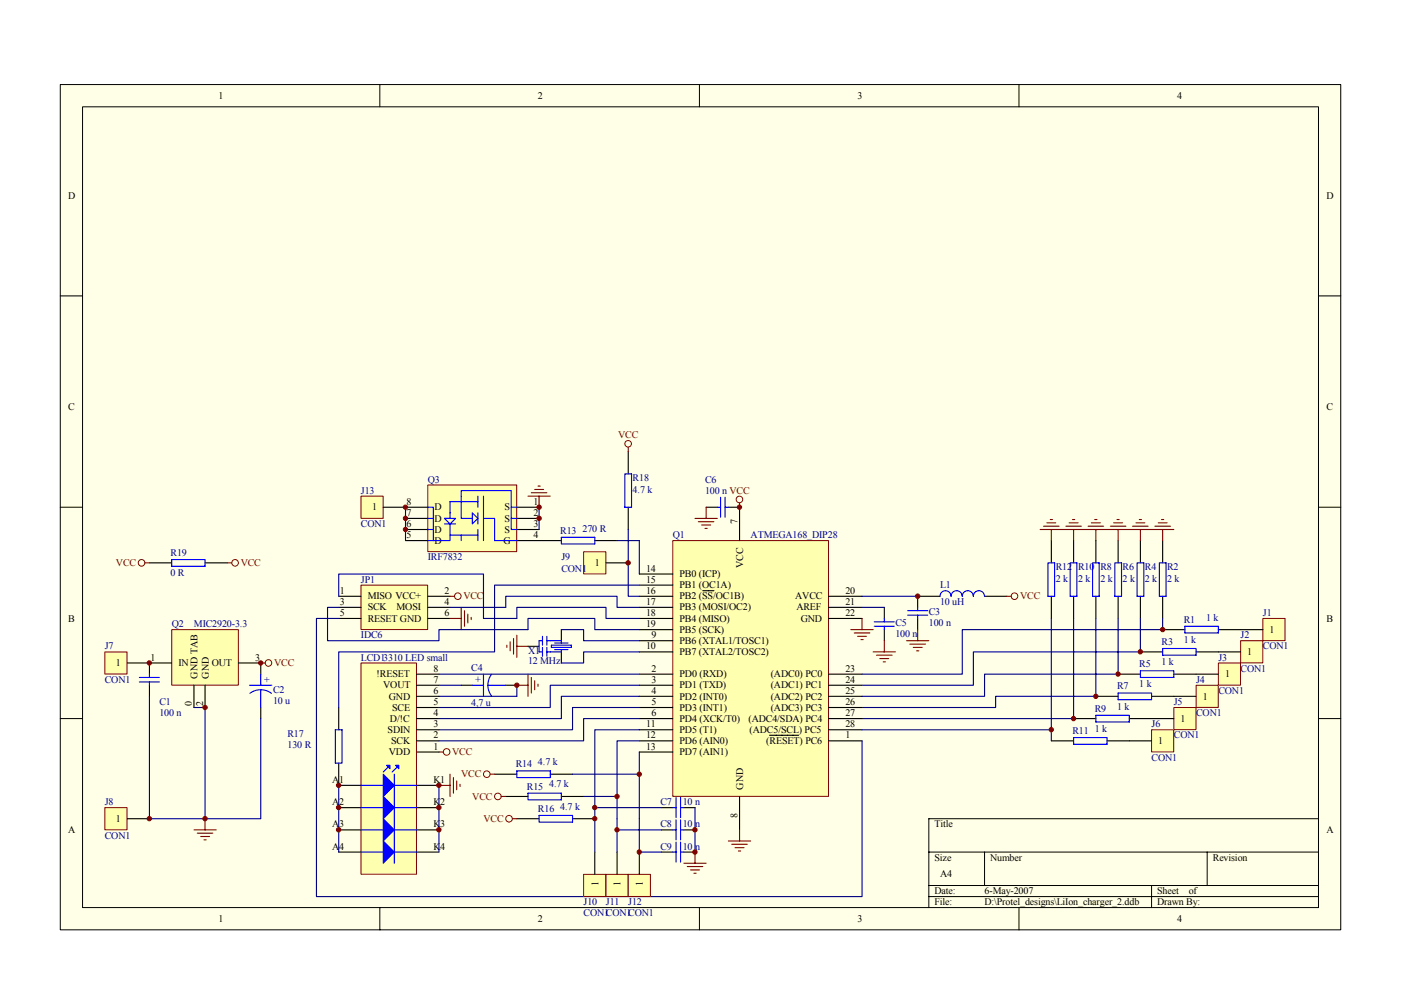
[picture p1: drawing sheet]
<svg xmlns="http://www.w3.org/2000/svg" width="297mm" height="210mm" viewBox="0 0 297 210" stroke-linecap="round" stroke-linejoin="round" font-family="sans-serif">
<path d="M12.8 17.9h271.5v179.2h-271.5z" fill="#ffffe8"/>
<g fill="none" stroke="#000" stroke-width=".21">
<path d="M12.8 17.9h271.5v179.2h-271.5zM80.5 17.9v4.7M148.3 17.9v4.7M216 17.9v4.7M17.5 22.6h262v169.8h-262zM12.8 62.7h4.7M279.6 62.7h4.7M12.8 107.5h4.7M279.6 107.5h4.7M12.8 152.4h4.7M279.6 152.4h4.7M279.6 173.6h-82.7v18.8"/>
<path d="M80.5 192.4v4.8M148.3 192.4v4.8M196.9 180.7h82.7M196.9 187.7h82.7M196.9 190.1h82.7M208.7 180.7v7M216 192.4v4.8M244.2 187.7v4.7M255.9 180.7v7"/>
</g>
<path d="M237.1 114.6v4.7M241.8 114.6v4.7M246.5 114.6v4.7M237.1 126.4v4.7M241.8 126.4v4.7M246.5 126.4v4.7M222.9 157.1h4.7M227.6 152.4h4.7M232.3 147.6h4.8M234.7 157.1h4.7M239.4 152.4h4.8M244.2 147.6h4.7" fill="none" stroke="#000" stroke-width=".24"/>
<path d="M236.4 119.3h1.4v7.1h-1.4zM241.1 119.3h1.4v7.1h-1.4zM245.8 119.3h1.4v7.1h-1.4zM227.6 156.4h7.1v1.4h-7.1zM232.3 151.7h7.1v1.4h-7.1zM237.1 146.9h7.1v1.5h-7.1z" fill="none" stroke="#00f" stroke-width=".24"/>
<path d="M248.9 150h4.7v4.7h-4.7z" fill="#ffffb0"/>
<path d="M248.9 150h4.7v4.7h-4.7z" fill="none" stroke="#800000" stroke-width=".21"/>
<path d="M244.2 152.4h4.7" fill="none" stroke="#000" stroke-width=".24"/>
<path d="M263.1 135.9h4.6v4.6h-4.6z" fill="#ffffb0"/>
<path d="M263 135.8h4.7v4.7h-4.7z" fill="none" stroke="#800000" stroke-width=".21"/>
<path d="M258.3 138.2h4.7" fill="none" stroke="#000" stroke-width=".24"/>
<path d="M267.8 131.1h4.7v4.7h-4.7z" fill="#ffffb0"/>
<path d="M267.8 131.1h4.7v4.7h-4.7z" fill="none" stroke="#800000" stroke-width=".21"/>
<path d="M263 133.5h4.8" fill="none" stroke="#000" stroke-width=".24"/>
<g fill="none" stroke="#800000" stroke-width=".24">
<path d="M225.3 112.3h4.7M226 111.6h3.3M226.7 110.8h1.9M227.4 110.2h.5M227.6 112.3v2.3M234.7 112.3h4.7M235.4 111.6h3.3M236.1 110.8h1.9M236.8 110.2h.5M237.1 112.3v2.3M244.2 112.3h4.7M244.9 111.6h3.3"/>
<path d="M245.6 110.8h1.9M246.3 110.2h.4M246.5 112.3v2.3"/>
</g>
<path d="M253.6 145.3h4.7v4.7h-4.7z" fill="#ffffb0"/>
<g fill="none" stroke="#800000" stroke-width=".21">
<path d="M253.6 145.3h4.7v4.7h-4.7z"/>
<circle cx="56.9" cy="140.6" r=".69"/>
</g>
<path d="M227.6 114.6v4.7M232.3 114.6v4.7M227.6 126.4v4.7M232.3 126.4v4.7M31.7 140.6v2.3M31.7 145.3v2.3M55.3 140.6v2.3M55.3 150v2.4M248.9 147.6h4.7" fill="none" stroke="#000" stroke-width=".24"/>
<path d="M230 112.3h4.7M230.7 111.6h3.3M231.4 110.8h1.9M232.1 110.2h.5M232.3 112.3v2.3M55.3 140.6h.9M41.1 176h4.7M41.8 176.7h3.3M42.5 177.4h1.9M43.2 178.1h.5M43.5 173.6v2.4" fill="none" stroke="#800000" stroke-width=".24"/>
<path d="M31.7 147.6v26h11.8v-23.6" fill="none" stroke="#000080" stroke-width=".24"/>
<path d="M226.9 119.3h1.4v7.1h-1.4zM231.6 119.3h1.4v7.1h-1.4zM29.5 144.6h4.3M29.5 143.6h4.3M31.7 142.9v.7M31.7 144.6v.7M52.9 145.3h4.7M53 147a3.8 3.8 0 0 1 4.5 0M55.3 142.9v2.4M55.3 146.2v3.8" fill="none" stroke="#00f" stroke-width=".24"/>
<path d="M258.3 140.6h4.7v4.7h-4.7z" fill="#ffffb0"/>
<path d="M258.3 140.6h4.7v4.7h-4.7z" fill="none" stroke="#800000" stroke-width=".21"/>
<path d="M241.8 138.2h4.7M246.5 133.5h4.7M253.6 138.2h4.7M258.3 133.5h4.7M237.1 142.9h4.7M248.9 142.9h9.4" fill="none" stroke="#000" stroke-width=".24"/>
<path d="M246.5 137.5h7.1v1.4h-7.1zM251.2 132.8h7.1v1.4h-7.1zM241.8 142.2h7.1v1.4h-7.1z" fill="none" stroke="#00f" stroke-width=".24"/>
<path d="M22.2 171.3h4.7v4.6h-4.7z" fill="#ffffb0"/>
<path d="M22.2 171.2h4.7v4.7h-4.7z" fill="none" stroke="#800000" stroke-width=".21"/>
<path d="M27 173.6h4.7" fill="none" stroke="#000" stroke-width=".24"/>
<path d="M22.2 138.2h4.7v4.7h-4.7z" fill="#ffffb0"/>
<g fill="none" stroke="#800000" stroke-width=".21">
<path d="M22.2 138.2h4.7v4.7h-4.7z"/>
<circle cx="94.7" cy="159.4" r=".7"/>
</g>
<path d="M27 140.6h4.7M71.8 150v4.7M97.8 145.3h2.3M107.2 145.3h2.4M71.8 161.8v4.7" fill="none" stroke="#000" stroke-width=".24"/>
<g fill="none" stroke="#800000" stroke-width=".24">
<path d="M239.4 112.3h4.8M240.1 111.6h3.3M240.9 110.8h1.8M241.6 110.2h.4M241.8 112.3v2.3M93.1 159.4h.9M109.6 145.3h2.3M111.9 142.9v4.7M112.6 143.6v3.3M113.4 144.3v1.9M114.1 145.1v.4M93.1 166.5h2.3"/>
<path d="M95.4 164.1v4.8M96.1 164.9v3.3M96.8 165.6v1.8M97.5 166.3v.5"/>
</g>
<path d="M71.1 154.7h1.4v7.1h-1.4zM100.1 145.3h2.4M102.5 142.9v4.7M103.4 145.3h3.8M104.2 143a3.8 3.8 0 0 0 0 4.6" fill="none" stroke="#00f" stroke-width=".24"/>
<path d="M227.6 131.1v21.3h-44.8M232.3 131.1v16.5h-21.2v2.4h-28.3M237.1 131.1v11.8h-28.4v4.7h-25.9M241.8 131.1v7.1h-35.4v7.1h-23.6M246.5 131.1v2.4h-42.5v9.4h-21.2M93.1 145.3h4.7M109.6 145.3v2.3h-16.5" fill="none" stroke="#000080" stroke-width=".24"/>
<path d="M76.6 140.6h11.7v44.8h-11.7z" fill="#ffffb0"/>
<path d="M76.5 140.6h11.8v44.8h-11.8z" fill="none" stroke="#800000" stroke-width=".21"/>
<g fill="none" stroke="#000" stroke-width=".24">
<path d="M222.9 114.6v4.7M222.9 126.4v4.7M88.3 142.9h4.8M88.3 145.3h4.8M88.3 147.6h4.8M88.3 150h4.8M88.3 152.4h4.8M88.3 154.7h4.8M88.3 157.1h4.8M88.3 159.4h4.8M71.8 166.5h4.7M71.8 171.2h4.7"/>
<path d="M71.8 176h4.7M88.3 166.5h4.8M88.3 171.2h4.8M88.3 176h4.8M71.8 180.7h4.7M88.3 180.7h4.8"/>
</g>
<g fill="#00f" stroke="#00f" stroke-width=".21">
<path d="M81.3 164.1l2.3 2.4-2.3 2.4z" fill-rule="evenodd"/>
<path d="M81.3 168.9l2.3 2.3-2.3 2.4z" fill-rule="evenodd"/>
<path d="M81.3 173.6l2.3 2.4-2.3 2.3z" fill-rule="evenodd"/>
<path d="M81.3 178.3l2.3 2.4-2.3 2.3z" fill-rule="evenodd"/>
</g>
<path d="M222.2 119.3h1.4v7.1h-1.4zM76.5 166.5h11.8M76.5 171.2h11.8M76.5 176h11.8M82.2 162.8l-.9 .9M83.6 164.1v18.9M84.1 162.8l-1 .9M76.5 180.7h11.8" fill="none" stroke="#00f" stroke-width=".24"/>
<g fill="#00f" stroke="#00f" stroke-width=".24">
<path d="M83.9 162.3h.7v.7z"/>
<path d="M82 162.3h.7v.7z"/>
</g>
<path d="M71.8 166.5v14.2M93.1 166.5v14.2" fill="none" stroke="#000080" stroke-width=".24"/>
<path d="M36.4 133.5h14.1v11.8h-14.1z" fill="#ffffb0"/>
<path d="M36.4 133.5h14.1v11.8h-14.1z" fill="none" stroke="#800000" stroke-width=".21"/>
<path d="M31.7 140.6h4.7M41.1 145.3v4.7M43.5 145.3v4.7M50.6 140.6h4.7" fill="none" stroke="#000" stroke-width=".24"/>
<path d="M41.1 150h2.4M55.3 152.4v21.2h-11.8" fill="none" stroke="#000080" stroke-width=".24"/>
<path d="M142.7 114.6h33v54.2h-33z" fill="#ffffb0"/>
<path d="M142.6 114.6h33.1v54.2h-33.1z" fill="none" stroke="#800000" stroke-width=".21"/>
<g fill="none" stroke="#000" stroke-width=".24">
<path d="M156.8 107.5v7.1M135.5 135.8h7.1M135.5 138.2h7.1M135.5 121.7h7.1M135.5 124.1h7.1M135.5 126.4h7.1M135.5 128.8h7.1M135.5 131.1h7.1M135.5 133.5h7.1M149 125.2h2.4M175.7 126.4h7.1M175.7 128.8h7.1"/>
<path d="M175.7 131.1h7.1M135.5 157.1h7.1M135.5 142.9h7.1M135.5 145.3h7.1M135.5 147.6h7.1M135.5 150h7.1M135.5 152.4h7.1M135.5 154.7h7.1M135.5 159.4h7.1M163.2 155.9h6.1M175.7 157.1h7.1M175.7 142.9h7.1"/>
<path d="M175.7 145.3h7.1M175.7 147.6h7.1M175.7 150h7.1M175.7 152.4h7.1M175.7 154.7h7.1M156.8 168.9v7.1"/>
</g>
<path d="M76.6 124.1h14.1v9.4h-14.1z" fill="#ffffb0"/>
<g fill="none" stroke="#800000" stroke-width=".21">
<path d="M76.5 124.1h14.2v9.4h-14.2z"/>
<circle cx="97.1" cy="126.4" r=".7"/>
<circle cx="215.1" cy="126.4" r=".7"/>
</g>
<path d="M71.8 126.4h4.7M71.8 128.8h4.7M71.8 131.1h4.7M90.7 126.4h4.7M90.7 128.8h4.7M90.7 131.1h4.7M194.6 131.1v2.4M199.3 126.4h-4.7v2.4M208.7 126.4h4.8" fill="none" stroke="#000" stroke-width=".24"/>
<g fill="none" stroke="#800000" stroke-width=".24">
<path d="M95.4 131.1h2.4M95.4 126.4h1M97.8 128.8v4.7M98.5 129.5v3.3M99.2 130.2v1.9M99.9 130.9v.5M180.4 133.5h4.7M181.1 134.2h3.3M181.8 134.9h1.9M182.5 135.6h.5M182.8 131.1v2.4M192.2 135.8h4.7"/>
<path d="M192.9 136.6h3.3M193.6 137.3h1.9M194.3 138h.5M194.6 133.5v2.3M213.5 126.4h.9"/>
</g>
<path d="M192.4 130.4h4.3M192.4 129.5h4.3M194.6 128.8v.7M194.6 130.4v.7M199.3 126.4a1.16 1.16 0 0 1 1.2-1.2 1.16 1.16 0 0 1 1.1 1.2 1.19 1.19 0 0 1 1.2-1.2 1.19 1.19 0 0 1 1.2 1.2 1.17 1.17 0 0 1 1.2-1.2 1.17 1.17 0 0 1 1.2 1.2 1.19 1.19 0 0 1 1.1-1.2 1.19 1.19 0 0 1 1.2 1.2" fill="none" stroke="#00f" stroke-width=".24"/>
<path d="M244.2 154.7h4.7v4.7h-4.7z" fill="#ffffb0"/>
<path d="M244.2 154.7h4.7v4.7h-4.7z" fill="none" stroke="#800000" stroke-width=".21"/>
<path d="M187.5 128.8v2.3M187.5 133.5v2.3M239.4 157.1h4.8" fill="none" stroke="#000" stroke-width=".24"/>
<path d="M185.4 131.8h4.2M185.4 132.8h4.2M187.5 131.1v.7M187.5 132.8v.7" fill="none" stroke="#00f" stroke-width=".24"/>
<path d="M111.9 105.2h4.8M112.6 104.5h3.3M113.4 103.8h1.8M114.1 103.1h.4M114.3 105.2v2.3" fill="none" stroke="#800000" stroke-width=".24"/>
<path d="M90.7 102.8h18.9v14.2h-18.9z" fill="#ffffb0"/>
<path d="M90.7 102.8h18.9v14.2h-18.9z" fill="none" stroke="#800000" stroke-width=".21"/>
<g fill="none" stroke="#00f" stroke-width=".24">
<path d="M90.7 107.5h1.2v7.1h3.5v-1.1M90.7 109.9h1.2M90.7 112.3h1.2M90.7 114.6h1.2M94.2 111.1h2.4M94.2 109.9l1.2 1.2M95.4 111.1v2.4h2.4M100.1 109.9v-1.2l1.2 1.2-1.2 1.2v-1.2h-2.3v-5.9h10.6v8.3h1.2M101.3 113.5h-3.5v1.1M101.3 106.4h-5.9v3.5h-1.2h2.4l-1.2 1.2M101.3 105.2v2.3M101.3 108.7v2.4"/>
<path d="M101.3 112.3v2.3M102.5 109.9h2.4v4.7h4.7M102.5 105.2v9.4M108.4 109.9h1.2M108.4 107.5h1.2M119 113.9h7.1v1.4h-7.1z"/>
</g>
<path d="M86 114.6h4.7M86 112.3h4.7M86 109.9h4.7M86 107.5h4.7M109.6 114.6h9.4M109.6 112.3h4.7M109.6 109.9h4.7M109.6 107.5h4.7M126.1 114.6h4.7" fill="none" stroke="#000" stroke-width=".24"/>
<path d="M114.3 107.5v4.8" fill="none" stroke="#000080" stroke-width=".24"/>
<path d="M76.6 105.2h4.6v4.7h-4.6z" fill="#ffffb0"/>
<g fill="none" stroke="#800000" stroke-width=".21">
<path d="M76.5 105.2h4.7v4.7h-4.7z"/>
<circle cx="156.8" cy="105.9" r=".7"/>
</g>
<path d="M81.3 107.5h4.7M149.7 107.5h2.4M154.4 107.5h2.4" fill="none" stroke="#000" stroke-width=".24"/>
<g fill="none" stroke="#000080" stroke-width=".24">
<path d="M86 107.5v7.1M135.5 114.6v7.1M71.8 128.8h-2.4v7h23.7v-2.3h18.8M71.8 126.4v-4.7h30.7v9.4h7.1M71.8 131.1h-4.7v59h115.7v-33M95.4 128.8h11.8M135.5 124.1h-30.6v14.1h-33.1v11.8M182.8 128.8h4.7M182.8 126.4h11.8M222.9 131.1v26M93.1 142.9h42.4M135.5 145.3h-18.8v4.7h-23.6"/>
<path d="M135.5 147.6h-16.5v4.8h-25.9M135.5 150h-14.1v4.7h-28.3M135.5 152.4h-11.8v4.7h-30.6M182.8 154.7h40.1"/>
</g>
<g fill="none" stroke="#800000" stroke-width=".24">
<path d="M147.4 109.9h4.7M148.1 110.6h3.3M148.8 111.3h1.9M149.5 112h.4M149.7 107.5v2.4M156.8 106.6v.9M220.5 112.3h4.8M221.3 111.6h3.3M222 110.8h1.8M222.7 110.2h.4M222.9 112.3v2.3M185.1 138.2h4.7"/>
<path d="M185.8 138.9h3.3M186.5 139.6h1.9M187.5 135.8v2.4M187.3 140.3h.4M154.4 178.3h4.7M155.1 179h3.4M155.8 179.7h2M156.8 176v2.3M156.6 180.4h.4"/>
</g>
<g fill="#800000" stroke="#800000" stroke-width=".21">
<circle cx="232.3" cy="147.6" r=".46"/>
<circle cx="227.6" cy="152.4" r=".46"/>
<circle cx="237" cy="142.9" r=".46"/>
<circle cx="241.8" cy="138.2" r=".46"/>
<circle cx="246.5" cy="133.5" r=".46"/>
<circle cx="194.6" cy="126.4" r=".47"/>
<circle cx="222.9" cy="154.7" r=".46"/>
<circle cx="109.6" cy="145.3" r=".46"/>
<circle cx="93" cy="166.5" r=".46"/>
<circle cx="71.8" cy="166.5" r=".46"/>
<circle cx="93" cy="171.2" r=".47"/>
<circle cx="93" cy="175.9" r=".47"/>
<circle cx="71.8" cy="171.2" r=".47"/>
<circle cx="71.8" cy="175.9" r=".47"/>
</g>
<path d="M152.1 107.5h.7M152.8 105.4v4.3M153.7 107.5h.7M153.7 105.4v4.3" fill="none" stroke="#00f" stroke-width=".24"/>
<path d="M123.8 117h4.7v4.7h-4.7z" fill="#ffffb0"/>
<path d="M123.7 117h4.8v4.7h-4.8z" fill="none" stroke="#800000" stroke-width=".21"/>
<path d="M128.5 119.3h4.7" fill="none" stroke="#000" stroke-width=".24"/>
<path d="M123.8 185.4h4.7v4.7h-4.7z" fill="#ffffb0"/>
<path d="M123.7 185.4h4.8v4.7h-4.8z" fill="none" stroke="#800000" stroke-width=".21"/>
<path d="M126.1 180.7v4.7" fill="none" stroke="#000" stroke-width=".24"/>
<path d="M128.5 185.4h4.7v4.7h-4.7z" fill="#ffffb0"/>
<path d="M128.5 185.4h4.7v4.7h-4.7z" fill="none" stroke="#800000" stroke-width=".21"/>
<path d="M130.8 180.7v4.7" fill="none" stroke="#000" stroke-width=".24"/>
<path d="M133.2 185.4h4.7v4.7h-4.7z" fill="#ffffb0"/>
<g fill="none" stroke="#800000" stroke-width=".21">
<path d="M133.2 185.4h4.7v4.7h-4.7z"/>
<circle cx="133.2" cy="94.1" r=".7"/>
<circle cx="30" cy="119.3" r=".7"/>
<circle cx="49.8" cy="119.3" r=".7"/>
<circle cx="103.2" cy="164.1" r=".7"/>
<circle cx="105.6" cy="168.9" r=".7"/>
<circle cx="107.9" cy="173.6" r=".7"/>
</g>
<g fill="none" stroke="#000" stroke-width=".24">
<path d="M133.2 95.8v4.7M31.7 119.3h4.7M43.5 119.3h4.7M133.2 107.5v4.8M111.9 137h2.4M119 133.5v2.3M119 138.2v2.4M104.9 164.1h4.7M107.2 168.9h4.7M109.6 173.6h4.7M116.7 164.1h4.7M119 168.9h4.7"/>
<path d="M121.4 173.6h4.7M140.3 171.2h2.3M140.3 176h2.3M145 171.2h2.4M145 176h2.4M135.5 180.7v4.7M140.3 180.7h2.3M145 180.7h2.4"/>
</g>
<g fill="none" stroke="#00f" stroke-width=".24">
<path d="M36.4 118.6h7.1v1.5h-7.1zM132.5 100.5h1.4v7h-1.4zM115 135.8h-.7v2.4h.7M115 134.9v1.9M115 137.3v1.8M115.9 135.8h3.1v.5M115.9 134.9v1.9M115.9 137.3v1.8M116.9 136.8h4.3v.5h-4.3zM117.6 137.7h2.8M117.6 136.3h2.8M119 137.7v.5h-3.1"/>
<path d="M109.6 163.4h7.1v1.5h-7.1zM111.9 168.2h7.1v1.4h-7.1zM114.3 172.9h7.1v1.4h-7.1zM142.6 171.2h.7M142.6 176h.7M143.3 169.1v4.3M143.3 173.8v4.3M143.3 178.5v4.3M144.3 171.2h.7M144.3 169.1v4.3M144.3 173.8v4.3M144.3 178.5v4.3"/>
<path d="M144.3 176h.7M142.6 180.7h.7M144.3 180.7h.7"/>
</g>
<g fill="none" stroke="#000080" stroke-width=".24">
<path d="M130.8 114.6h4.7M133.2 112.3v14.1h2.3M107.2 128.8v-2.4h23.6v2.4h4.7M109.6 131.1v-2.3h18.9v2.3h7M111.9 133.5v-2.4h14.2v2.4h9.4M119 133.5h4.7v2.3h11.8M135.5 138.2h-11.8v2.4h-4.7M135.5 154.7h-9.4v26M135.5 157.1h-4.7v23.6M135.5 159.4v21.3h4.8M121.4 164.1h14.1M123.7 168.9h7.1"/>
<path d="M126.1 171.2h14.2M130.8 176h9.5M147.4 171.2v9.5"/>
</g>
<g fill="#800000" stroke="#800000" stroke-width=".21">
<circle cx="130.8" cy="168.9" r=".46"/>
<circle cx="135.5" cy="164.1" r=".46"/>
<circle cx="156.8" cy="107.5" r=".46"/>
<circle cx="55.3" cy="140.6" r=".46"/>
<circle cx="43.5" cy="173.6" r=".46"/>
<circle cx="43.5" cy="150" r=".46"/>
<circle cx="31.7" cy="140.6" r=".46"/>
<circle cx="31.7" cy="173.6" r=".46"/>
<circle cx="114.3" cy="107.5" r=".46"/>
<circle cx="86" cy="112.3" r=".46"/>
<circle cx="86" cy="109.9" r=".46"/>
<circle cx="86" cy="107.5" r=".46"/>
<circle cx="114.3" cy="109.9" r=".47"/>
<circle cx="133.2" cy="119.3" r=".47"/>
<circle cx="126.1" cy="173.6" r=".46"/>
<circle cx="130.8" cy="175.9" r=".46"/>
<circle cx="135.5" cy="180.7" r=".46"/>
<circle cx="126.1" cy="171.2" r=".46"/>
<circle cx="147.3" cy="180.7" r=".47"/>
<circle cx="147.3" cy="175.9" r=".47"/>
</g>
<g fill="none" stroke="#800000" stroke-width=".24">
<path d="M133.2 94.8v1M30.7 119.3h1M48.2 119.3h.9M107.5 136.8v.5M108.2 136.1v1.9M108.9 135.4v3.3M109.6 134.7v4.7M109.6 137h2.3M103.9 164.1h1M106.3 168.9h.9M108.6 173.6h1M145 183h4.7"/>
<path d="M145.7 183.7h3.3M146.4 184.4h1.9M147.1 185.1h.5M147.4 180.7v2.3"/>
</g>
<g font-size="2.1">
<text x="46.3" y="21">1</text>
<text x="114.1" y="21">2</text>
<text x="181.8" y="21">3</text>
<text x="249.6" y="21">4</text>
<text x="14.4" y="42.2">D</text>
<text x="281.2" y="42.2">D</text>
<text x="14.4" y="87">C</text>
<text x="281.2" y="87">C</text>
<text x="86.2" y="107">8</text>
<text x="113.1" y="107">1</text>
<text x="78.9" y="108.2">1</text>
<text x="86.2" y="111.8">6</text>
<text x="86.2" y="109.4">7</text>
<text x="92.1" y="112.9">D</text>
<text x="92.1" y="110.6">D</text>
<text x="92.1" y="108.2">D</text>
<text x="107" y="108.2">S</text>
<text x="107" y="110.6">S</text>
<text x="107" y="112.9">S</text>
<text x="113.1" y="109.4">2</text>
<text x="113.1" y="111.8">3</text>
<text x="156.4" y="111.1" transform="rotate(-90 156.4 111.1)">7</text>
<text x="86.2" y="114.1">5</text>
<text x="92.1" y="115.3">D</text>
<text x="106.7" y="115.3">G</text>
<text x="113.1" y="114.1">4</text>
<text x="72" y="125.9">1</text>
<text x="94.2" y="125.9">2</text>
<text x="126.1" y="120">1</text>
<text x="137" y="121.2">14</text>
<text x="137" y="123.5">15</text>
<text x="137" y="125.9">16</text>
<text x="144.1" y="122.4">PB0 (ICP)</text>
<text x="144.1" y="124.7">PB1 (OC1A)</text>
<text x="157.6" y="120.5" transform="rotate(-90 157.6 120.5)">VCC</text>
<text x="179.2" y="125.9">20</text>
<text x="14.4" y="131.8">B</text>
<text x="72" y="128.3">3</text>
<text x="72" y="130.6">5</text>
<text x="78" y="127.1">MISO VCC+</text>
<text x="78" y="129.4">SCK</text>
<text x="78" y="131.8">RESET GND</text>
<text x="84.1" y="129.4">MOSI</text>
<text x="94.2" y="128.3">4</text>
<text x="94.2" y="130.6">6</text>
<text x="137" y="128.3">17</text>
<text x="137" y="130.6">18</text>
<text x="144.1" y="127.1">PB2 (SS/OC1B)</text>
<text x="144.1" y="129.4">PB3 (MOSI/OC2)</text>
<text x="144.1" y="131.8">PB4 (MISO)</text>
<text x="168.6" y="127.1">AVCC</text>
<text x="168.8" y="129.4">AREF</text>
<text x="169.8" y="131.8">GND</text>
<text x="179.2" y="128.3">21</text>
<text x="179.2" y="130.6">22</text>
<text x="281.2" y="131.8">B</text>
<text x="137" y="137.7">10</text>
<text x="137" y="133">19</text>
<text x="138.2" y="135.3">9</text>
<text x="144.1" y="136.5">PB6 (XTAL1/TOSC1)</text>
<text x="144.1" y="134.2">PB5 (SCK)</text>
<text x="269.2" y="134.2">1</text>
<text x="24.6" y="141.2">1</text>
<text x="31.9" y="140.1">1</text>
<text x="37.8" y="141.2">IN</text>
<text x="41.9" y="143.9" transform="rotate(-90 41.9 143.9)">GND TAB</text>
<text x="44.3" y="143.9" transform="rotate(-90 44.3 143.9)">GND</text>
<text x="44.9" y="141.2">OUT</text>
<text x="54.1" y="140.1">3</text>
<text x="79.8" y="143.6">!RESET</text>
<text x="91.9" y="142.4">8</text>
<text x="138.2" y="142.4">2</text>
<text x="144.1" y="143.6">PD0 (RXD)</text>
<text x="144.1" y="138.9">PB7 (XTAL2/TOSC2)</text>
<text x="163.4" y="143.6">(ADC0) PC0</text>
<text x="179.2" y="142.4">23</text>
<text x="259.7" y="143.6">1</text>
<text x="264.5" y="138.9">1</text>
<text x="40.7" y="149.8" transform="rotate(-90 40.7 149.8)">0</text>
<text x="43.1" y="149.8" transform="rotate(-90 43.1 149.8)">2</text>
<text x="81.3" y="145.9">VOUT</text>
<text x="82.4" y="148.3">GND</text>
<text x="91.9" y="147.1">6</text>
<text x="91.9" y="144.8">7</text>
<text x="91.9" y="149.5">5</text>
<text x="138.2" y="144.8">3</text>
<text x="138.2" y="147.1">4</text>
<text x="138.2" y="149.5">5</text>
<text x="144.1" y="145.9">PD1 (TXD)</text>
<text x="144.1" y="148.3">PD2 (INT0)</text>
<text x="163.4" y="145.9">(ADC1) PC1</text>
<text x="163.4" y="148.3">(ADC2) PC2</text>
<text x="179.2" y="144.8">24</text>
<text x="179.2" y="147.1">25</text>
<text x="179.2" y="149.5">26</text>
<text x="255" y="148.3">1</text>
<text x="82.2" y="155.4">SDIN</text>
<text x="82.7" y="153">D/!C</text>
<text x="83.1" y="150.7">SCE</text>
<text x="91.9" y="151.8">4</text>
<text x="91.9" y="154.2">3</text>
<text x="137" y="154.2">11</text>
<text x="138.2" y="151.8">6</text>
<text x="144.1" y="150.7">PD3 (INT1)</text>
<text x="144.1" y="153">PD4 (XCK/T0)</text>
<text x="144.1" y="155.4">PD5 (T1)</text>
<text x="158.7" y="153">(ADC4/SDA) PC4</text>
<text x="158.9" y="155.4">(ADC5/SCL) PC5</text>
<text x="163.4" y="150.7">(ADC3) PC3</text>
<text x="179.2" y="154.2">28</text>
<text x="179.2" y="151.8">27</text>
<text x="250.3" y="153">1</text>
<text x="82.4" y="160.1">VDD</text>
<text x="82.9" y="157.7">SCK</text>
<text x="91.9" y="158.9">1</text>
<text x="91.9" y="156.6">2</text>
<text x="137" y="156.6">12</text>
<text x="137" y="158.9">13</text>
<text x="144.1" y="157.7">PD6 (AIN0)</text>
<text x="144.1" y="160.1">PD7 (AIN1)</text>
<text x="162.5" y="157.7">(RESET) PC6</text>
<text x="179.2" y="156.6">1</text>
<text x="245.6" y="157.7">1</text>
<text x="70.4" y="166">A1</text>
<text x="91.9" y="166">K1</text>
<text x="157.6" y="167.4" transform="rotate(-90 157.6 167.4)">GND</text>
<text x="70.4" y="170.7">A2</text>
<text x="91.9" y="170.7">K2</text>
<text x="156.4" y="173.4" transform="rotate(-90 156.4 173.4)">8</text>
<text x="14.4" y="176.6">A</text>
<text x="24.6" y="174.2">1</text>
<text x="70.4" y="175.4">A3</text>
<text x="91.9" y="175.4">K3</text>
<text x="198.1" y="175.4">Title</text>
<text x="281.2" y="176.6">A</text>
<text x="70.4" y="180.1">A4</text>
<text x="91.9" y="180.1">K4</text>
<text x="198.1" y="182.5">Size</text>
<text x="209.9" y="182.5">Number</text>
<text x="257.1" y="182.5">Revision</text>
<text x="126.9" y="187.7" transform="rotate(-90 126.9 187.7)">1</text>
<text x="131.6" y="187.7" transform="rotate(-90 131.6 187.7)">1</text>
<text x="136.3" y="187.7" transform="rotate(-90 136.3 187.7)">1</text>
<text x="198.1" y="189.6">Date:</text>
<text x="198.1" y="191.9">File:</text>
<text x="199.3" y="186">A4</text>
<text x="208.7" y="191.9">D:\Protel_designs\LiIon_charger_2.ddb</text>
<text x="208.8" y="189.6">6-May-2007</text>
<text x="245.3" y="189.6">Sheet</text>
<text x="245.3" y="191.9">Drawn By:</text>
<text x="252" y="189.6">of</text>
<text x="46.3" y="195.5">1</text>
<text x="114.1" y="195.5">2</text>
<text x="181.8" y="195.5">3</text>
<text x="249.6" y="195.5">4</text>
</g>
<g font-size="2.1" fill="#800000">
<text x="131.1" y="92.9">VCC</text>
<text x="24.6" y="120">VCC</text>
<text x="51" y="120">VCC</text>
<text x="98.3" y="127.1">VCC</text>
<text x="216.3" y="127.1">VCC</text>
<text x="58.1" y="141.2">VCC</text>
<text x="95.9" y="160.1">VCC</text>
<text x="97.8" y="164.8">VCC</text>
<text x="100.1" y="169.5">VCC</text>
<text x="102.5" y="174.2">VCC</text>
</g>
<g font-size="2.1" fill="#000080">
<text x="76.5" y="104.7">J13</text>
<text x="90.7" y="102.3">Q3</text>
<text x="134.1" y="102.1">R18</text>
<text x="134.1" y="104.4">4.7 k</text>
<text x="149.5" y="102.3">C6</text>
<text x="149.5" y="104.7">100 n VCC</text>
<text x="76.5" y="111.8">CON1</text>
<text x="118.8" y="113.2">R13</text>
<text x="123.5" y="112.7">270 R</text>
<text x="36.2" y="117.9">R19</text>
<text x="90.7" y="118.8">IRF7832</text>
<text x="119" y="118.8">J9</text>
<text x="142.6" y="114.1">Q1</text>
<text x="159.2" y="114.1">ATMEGA168_DIP28</text>
<text x="36.2" y="122.1">0 R</text>
<text x="76.5" y="123.5">JP1</text>
<text x="119" y="121.2">CON1</text>
<text x="199.3" y="124.7">L1</text>
<text x="223.8" y="120.9">R12</text>
<text x="223.8" y="123.3">2 k</text>
<text x="228.6" y="120.9">R10</text>
<text x="228.6" y="123.3">2 k</text>
<text x="233.3" y="120.9">R8</text>
<text x="233.3" y="123.3">2 k</text>
<text x="238" y="120.9">R6</text>
<text x="238" y="123.3">2 k</text>
<text x="242.7" y="120.9">R4</text>
<text x="242.7" y="123.3">2 k</text>
<text x="247.5" y="120.9">R2</text>
<text x="247.5" y="123.3">2 k</text>
<text x="196.9" y="130.4">C3</text>
<text x="199.3" y="128.3">10 uH</text>
<text x="255.7" y="131.6">1 k</text>
<text x="267.8" y="130.6">J1</text>
<text x="22.2" y="137.7">J7</text>
<text x="36.4" y="133">Q2</text>
<text x="41.1" y="133">MIC2920-3.3</text>
<text x="76.5" y="135.3">IDC6</text>
<text x="189.8" y="132.7">C5</text>
<text x="189.8" y="135.1">100 n</text>
<text x="196.9" y="132.7">100 n</text>
<text x="246.3" y="136.8">R3</text>
<text x="251" y="136.3">1 k</text>
<text x="251" y="132">R1</text>
<text x="263" y="135.3">J2</text>
<text x="267.8" y="137.7">CON1</text>
<text x="76.5" y="140.1">LCD13310 LED small</text>
<text x="99.9" y="142.2">C4</text>
<text x="111.9" y="138.6">X1</text>
<text x="111.9" y="140.8">12 MHz</text>
<text x="241.6" y="141.5">R5</text>
<text x="246.3" y="141">1 k</text>
<text x="258.3" y="140.1">J3</text>
<text x="263" y="142.4">CON1</text>
<text x="22.2" y="144.8">CON1</text>
<text x="33.8" y="149.5">C1</text>
<text x="56" y="144.8">+</text>
<text x="57.9" y="146.9">C2</text>
<text x="57.9" y="149.2">10 u</text>
<text x="99.9" y="149.7">4,7 u</text>
<text x="102.1" y="144.6" transform="rotate(-90 102.1 144.6)">+</text>
<text x="236.8" y="146.2">R7</text>
<text x="241.6" y="145.7">1 k</text>
<text x="248.9" y="149.5">J5</text>
<text x="253.6" y="144.8">J4</text>
<text x="258.3" y="147.1">CON1</text>
<text x="33.8" y="151.8">100 n</text>
<text x="227.4" y="155.6">R11</text>
<text x="232.1" y="155.2">1 k</text>
<text x="232.1" y="150.9">R9</text>
<text x="236.8" y="150.4">1 k</text>
<text x="244.2" y="154.2">J6</text>
<text x="253.6" y="151.8">CON1</text>
<text x="61" y="156.3">R17</text>
<text x="61" y="158.7">130 R</text>
<text x="244.2" y="161.3">CON1</text>
<text x="248.9" y="156.6">CON1</text>
<text x="109.3" y="162.7">R14</text>
<text x="111.7" y="167.4">R15</text>
<text x="114.1" y="162.2">4.7 k</text>
<text x="116.4" y="166.9">4.7 k</text>
<text x="22.2" y="170.7">J8</text>
<text x="114.1" y="172.1">R16</text>
<text x="118.8" y="171.7">4.7 k</text>
<text x="140" y="170.7">C7</text>
<text x="144.8" y="170.7">10 n</text>
<text x="22.2" y="177.8">CON1</text>
<text x="140" y="175.4">C8</text>
<text x="144.8" y="175.4">10 n</text>
<text x="140" y="180.1">C9</text>
<text x="144.8" y="180.1">10 n</text>
<text x="123.7" y="191.9">J10</text>
<text x="128.5" y="191.9">J11</text>
<text x="133.2" y="191.9">J12</text>
<text x="123.7" y="194.3">CON1CON1CON1</text>
</g>
</svg>
